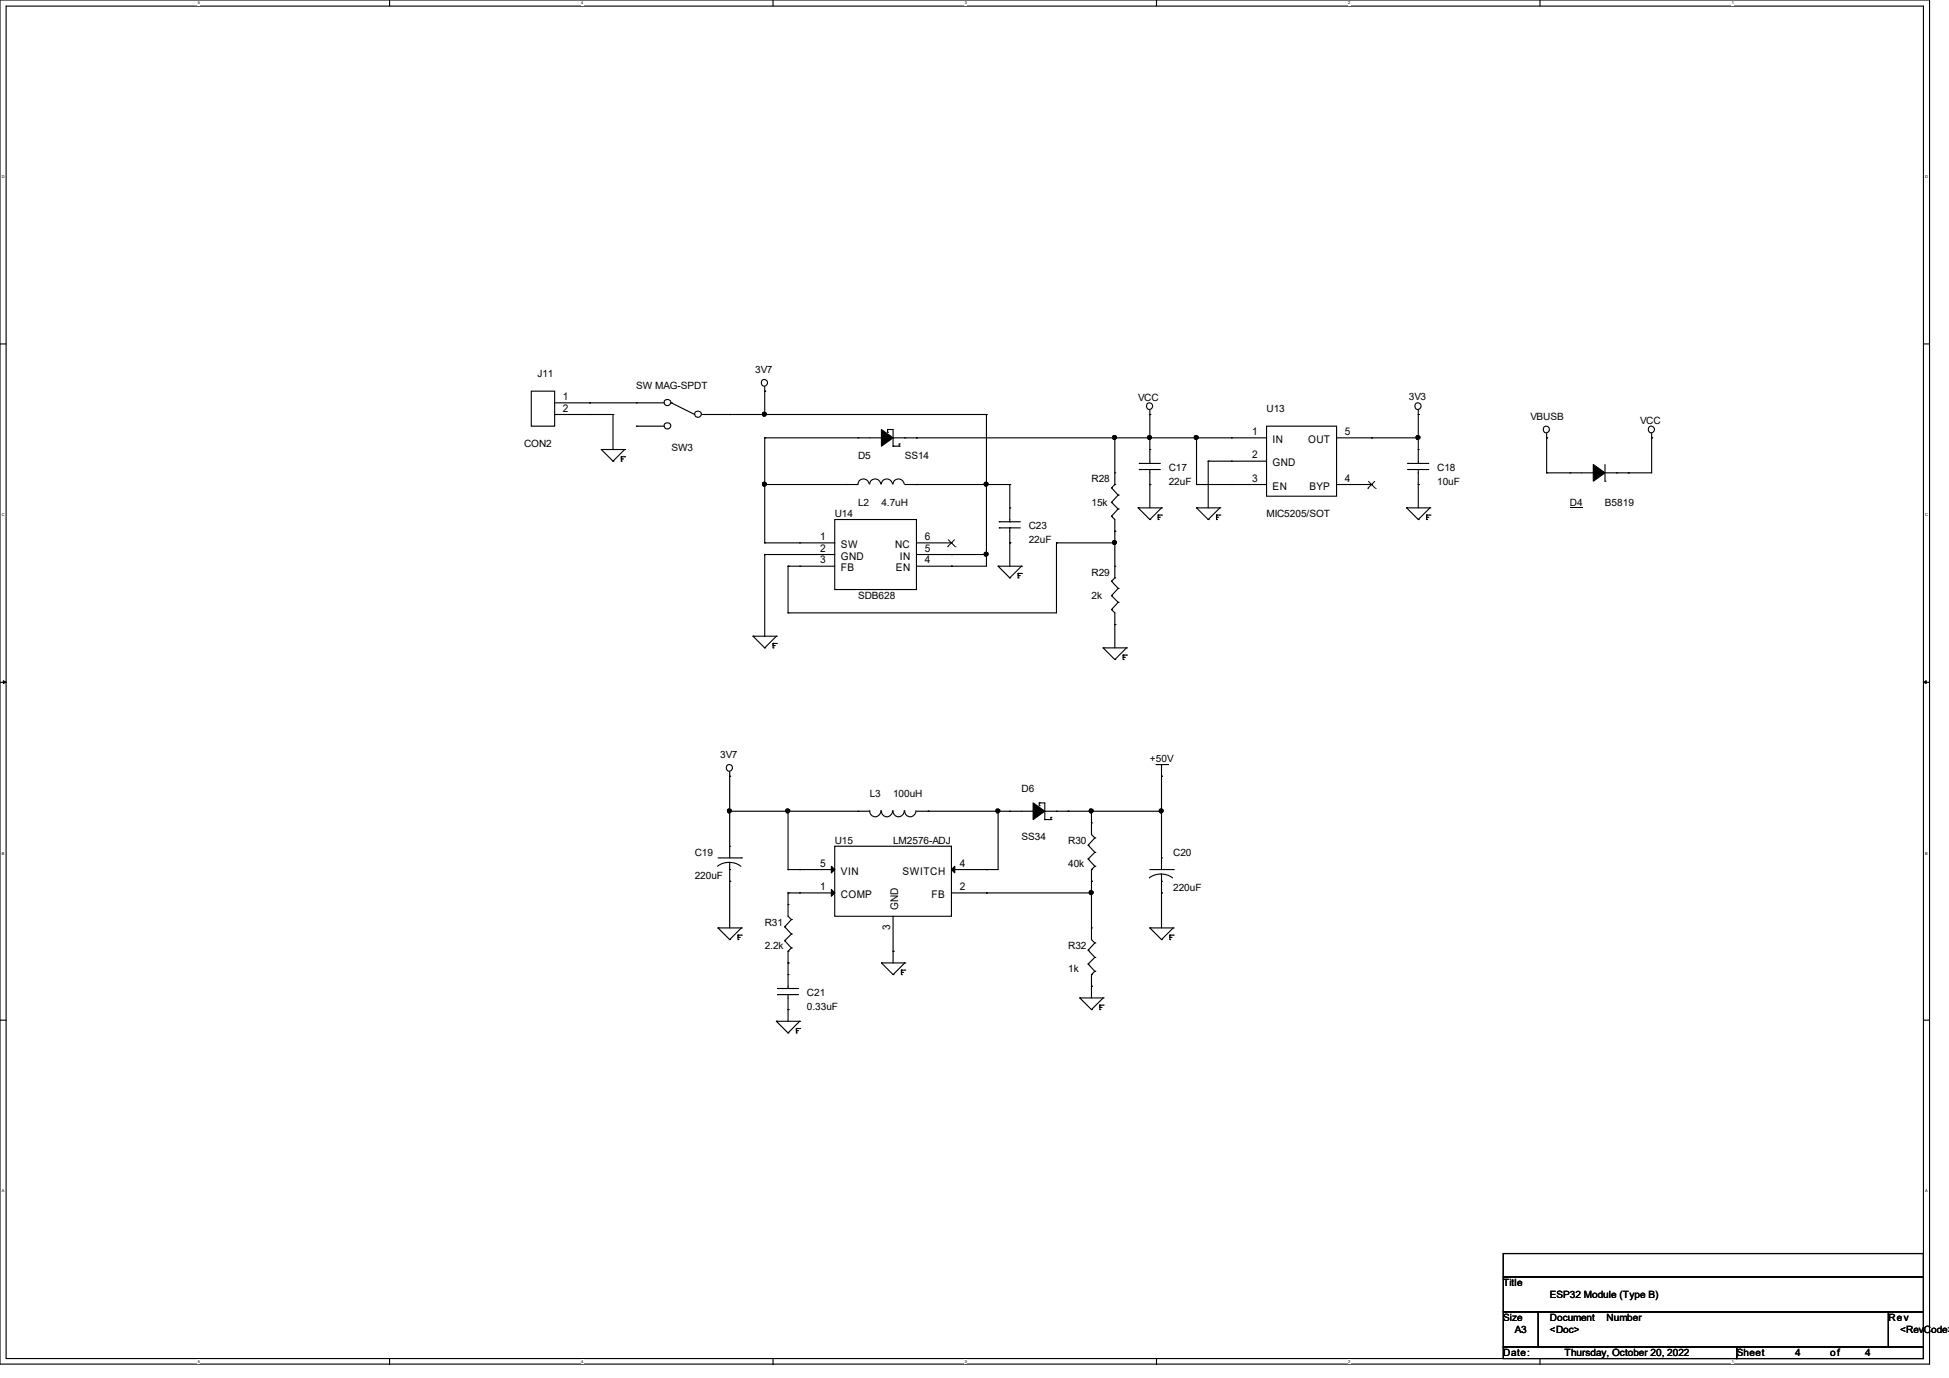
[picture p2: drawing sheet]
<svg xmlns="http://www.w3.org/2000/svg" width="297mm" height="210mm" viewBox="0 0 297 210" stroke-linecap="round" stroke-linejoin="round" font-family="sans-serif">
<path d="M0 0h294v207.9h-294zM.9 .9h292.1v206.1h-292.1z" fill="none" stroke="#000" stroke-width=".17"/>
<g fill="#fff">
<path d="M30.1 .2h.4v.6h-.4z"/>
<path d="M30.1 207.2h.4v.7h-.4z"/>
</g>
<path d="M59.4 0v.9M59.4 207v.9" fill="none" stroke="#000" stroke-width=".17"/>
<g fill="#fff">
<path d="M88.6 .2h.3v.6h-.3z"/>
<path d="M88.6 207.2h.3v.7h-.3z"/>
</g>
<path d="M117.8 0v.9M117.8 207v.9" fill="none" stroke="#000" stroke-width=".17"/>
<g fill="#fff">
<path d="M147 .2h.3v.6h-.3z"/>
<path d="M147 207.2h.3v.7h-.3z"/>
</g>
<path d="M176.2 0v.9M176.2 207v.9" fill="none" stroke="#000" stroke-width=".17"/>
<g fill="#fff">
<path d="M205.4 .2h.3v.6h-.3z"/>
<path d="M205.4 207.2h.3v.7h-.3z"/>
</g>
<path d="M234.6 0v.9M234.6 207v.9" fill="none" stroke="#000" stroke-width=".17"/>
<g fill="#fff">
<path d="M263.8 .2h.4v.6h-.4z"/>
<path d="M263.8 207.2h.4v.7h-.4z"/>
<path d="M.3 26.7h.4v.6h-.4z"/>
<path d="M293.3 26.7h.4v.6h-.4z"/>
<path d="M.3 78.1h.4v.7h-.4z"/>
<path d="M293.3 78.1h.4v.7h-.4z"/>
</g>
<path d="M0 52.4h.9M293 52.4h1" fill="none" stroke="#000" stroke-width=".17"/>
<g fill="#fff">
<path d="M.3 129.7h.4v.7h-.4z"/>
<path d="M293.3 129.7h.4v.7h-.4z"/>
</g>
<path d="M0 104h.9M293 104h1" fill="none" stroke="#000" stroke-width=".17"/>
<path d="M.5 103.7l.4 .3-.4 .1zM293 104l.5-.3v.4z" fill="#000" stroke="#000" stroke-width=".15"/>
<g fill="#fff">
<path d="M.3 181.2h.4v.7h-.4z"/>
<path d="M293.3 181.2h.4v.7h-.4z"/>
</g>
<g fill="none" stroke="#000" stroke-width=".17">
<path d="M116.5 59.6h.1M116.5 58.9v4.3M89.8 61.4h.1M89.8 63.2h3.6M89.8 61.4h7.1M91.6 68.5h.1M91.6 68.5h3.6M91.6 68.5l1.8 1.8M93.4 63.2h.1M93.4 68.5h.1M93.4 70.3h.1M93.4 63.2v5.3"/>
<path d="M94.7 69.6h.1M94.7 70.3h.1M94.7 69.9h.1M94.7 69.6h.5M94.7 69.6v.7M94.7 69.9h.3M95.2 68.5h.1M95.2 69.6h.1M95.2 68.5l-1.8 1.8M102.3 61.4h.1M102.3 61.4l3.5 1.8M111.2 63.2h.1"/>
<path d="M111.2 63.2h39.1M116.5 73.8h.1M116.5 66.7h.1M116.5 63.2h.1M116.5 66.7v16M116.5 73.8h12.4M116.5 66.7h14.2M139.6 73.8h.1M139.6 66.7h.1M139.6 73.8h14.2M139.6 66.7h48M150.3 73.8h.1"/>
<path d="M150.3 63.2h.1M150.3 63.2v23.1h-5.4M152.2 79.5h.1M152.2 79.5h3.2M153.8 73.8h.1M153.8 79.5h.1M153.8 77.4h.1M153.8 73.8v5.7M169.3 78.7h.1M169.3 76.5h.1M169.3 74.3h.1M169.3 78.7l.5 .5v8.9"/>
<path d="M169.3 76.5l1 1.1M169.3 74.3l1 1.1M169.8 66.7h.1M169.8 73.8h.1M169.8 72.1h.1M169.8 66.7v7.1M169.8 73.8l-.5 .5M170.3 77.6h.1M170.3 75.4h.1M170.3 77.6l-1 1.1M170.3 75.4l-1 1.1M173.4 77.4h.1"/>
<path d="M173.4 77.4h3.6M173.4 77.4l1.8 1.8M175.2 73.8h.1M175.2 66.7h.1M175.2 63.2h.1M175.2 79.2h.1M175.2 62.5v6M175.2 73.8v3.6M176.4 78.5h.1M176.4 79.2h.1M176.4 78.8h.1M176.4 78.5h.6"/>
<path d="M176.4 78.5v.7M176.4 78.8h.4M177 77.4h.1M177 78.5h.1M177 77.4l-1.8 1.8M182.3 66.7h.1M182.3 73.8h.1M182.3 77.4h.1M182.3 73.8h5.3M182.3 66.7v7.1M182.3 77.4h3.5M182.3 77.4l1.8 1.8"/>
<path d="M184.1 70.3h.1M184.1 79.2h.1M184.1 70.3v7.1M184.1 70.3h3.5M185.3 78.5h.1M185.3 79.2h.1M185.3 78.8h.1M185.3 78.5h.5M185.3 78.8h.4M185.3 78.5v.7M185.8 77.4h.1M185.8 78.5h.1"/>
<path d="M185.8 77.4l-1.7 1.8M209 66.7h.1M209 66.7h7.1M214.3 77.4h.1M214.3 77.4h3.5M214.3 77.4l1.8 1.8M214.5 71.5h.1M214.5 70.6h.1M214.5 71.5h3.2M214.5 70.6h3.2M216.1 63.2h.1M216.1 73.8h.1"/>
<path d="M216.1 66.7h.1M216.1 79.2h.1M216.1 70.6h.1M216.1 71.5h.1M216.1 68.5h.1M216.1 62.5v8.1M216.1 71.5v5.9M217.3 78.5h.1M217.3 79.2h.1M217.3 78.8h.1M217.3 78.5h.5M217.3 78.8h.4"/>
<path d="M217.3 78.5v.7M217.8 77.4h.1M217.8 78.5h.1M217.8 77.4l-1.7 1.8M235.6 66.7h.1M235.6 72.1h.1M235.6 66v6.1M235.6 72.1h3.6M248.1 72.1h.1M251.6 66.7h.1M251.6 66v6.1h-3.5M114.7 96.9h.1"/>
<path d="M114.7 96.9h3.6M114.7 96.9l1.8 1.8M116.5 82.7h.1M116.5 84.5h.1M116.5 98.7h.1M116.5 84.5v12.4M116.5 82.7h5.3M116.5 84.5h5.3M117.8 98h.1M117.8 98.7h.1M117.8 98.4h.1M117.8 98h.5"/>
<path d="M117.8 98v.7M117.8 98.4h.3M118.3 96.9h.1M118.3 98h.1M118.3 96.9l-1.8 1.8M120.1 93.4h.1M120.1 86.3h.1M120.1 86.3v7.1M120.1 86.3h1.7M144.9 84.5h.1M144.9 86.3h.1M144.9 84.5h5.4"/>
<path d="M150.3 84.5h.1M152.1 86.3h.1M152.1 86.3h3.5M152.1 86.3l1.7 1.8M152.2 80.4h.1M152.2 80.4h3.2M153.8 82.7h.1M153.8 88.1h.1M153.8 80.4h.1M153.8 80.4v5.9M155.1 87.4h.1M155.1 88.1h.1"/>
<path d="M155.1 87.7h.1M155.1 87.4h.5M155.1 87.4v.7M155.1 87.7h.3M155.6 86.3h.1M155.6 87.4h.1M155.6 86.3l-1.8 1.8M161 82.7h.1M161 82.7h8.8M161 82.7v10.7h-40.9M168.1 98.7h.1M168.1 98.7h3.5"/>
<path d="M168.1 98.7l1.7 1.8M169.3 92.9h.1M169.3 90.8h.1M169.3 88.6h.1M169.3 92.9l.5 .5v5.3M169.3 90.8l1 1M169.3 88.6l1 1.1M169.8 95.2h.1M169.8 82.7h.1M169.8 80.9h.1M169.8 88.1h.1M169.8 86.3h.1"/>
<path d="M169.8 88.1l-.5 .5M170.3 91.8h.1M170.3 89.7h.1M170.3 91.8l-1 1.1M170.3 89.7l-1 1.1M171.1 99.8h.1M171.1 99.8h.5M171.1 99.8v.7M171.6 98.7h.1M171.6 99.8h.1M171.6 98.7l-1.8 1.8M111.2 118.3h.1"/>
<path d="M111.2 117.6v13.1M169.8 100.5h.1M171.1 100.5h.1M171.1 100.2h.1M171.1 100.2h.3M176.1 116.5h1.8M177 118.3h.1M177 116.5v16M177.9 116.5h.1M109.3 132a2.96 2.96 0 0 1 3.6 0M109.4 130.7h3.5M111.2 123.6h.1"/>
<path d="M111.2 134.3h.1M111.2 132.5h.1M111.2 128.9h.1M111.2 131.4v10M111.2 123.6h21.3M112.9 130.7h.1M120.1 136.1h.1M120.1 132.5h.1M120.1 123.6h.1M120.1 123.6v8.9M120.1 136.1v1.7M120.1 136.1h7.1"/>
<path d="M120.1 132.5h7.1M121.8 136.1h.1M121.8 132.5h.1M127.2 128.9h17.7v10.7h-17.7zM130.7 123.6h.1M132.5 123.5a.85 .85 0 0 0 .9 1 .85 .85 0 0 0 .8-1M134.3 123.5a.85 .85 0 0 0 .8 1 .85 .85 0 0 0 .9-1M136.1 123.5a.85 .85 0 0 0 .8 1 .85 .85 0 0 0 .9-1M136.1 139.6v7.1M137.8 123.5a.85 .85 0 0 0 .9 1 .85 .85 0 0 0 .8-1M139.6 123.6h17.8M141.4 123.6h.1"/>
<path d="M144.9 136.1h21.4M150.3 136.1h.1M150.3 132.5h.1M152.1 123.6h.1M152.1 123.6v8.9h-7.2M153.8 123.6h.1M157.4 123.6h.1M158.3 122.3h.1M158.3 122.8h.1M158.3 122.3h.9v2.6M158.3 122.3v.5M159.2 124.9h.1"/>
<path d="M159.2 123.6h17.8M159.2 124.9h.9M160.1 124.9h.1M160.1 124.5h.1M160.1 124.5v.4M161 123.6h.1M162.7 123.6h.1M166.3 134.3h.1M166.3 123.6h.1M166.3 136.1h.1M166.3 123.6v1.8M166.3 134.3v7.1"/>
<path d="M175.1 133.8a2.96 2.96 0 0 1 3.5 0M175.2 132.5h3.5M177 136.1h.1M177 123.6h.1M177 134.3h.1M177 130.7h.1M177 133.2v8.2M178.7 132.5h.1M0 155.4h.9M109.4 141.4h.1M109.4 141.4h3.5M109.4 141.4l1.8 1.8"/>
<path d="M111.2 143.2h.1M112.4 142.5h.1M112.4 143.2h.1M112.4 142.8h.1M112.4 142.5h.5M112.4 142.8h.4M112.4 142.5v.7M112.9 141.4h.1M112.9 142.5h.1M112.9 141.4l-1.7 1.8M118.3 155.6h.1M118.3 155.6h3.5"/>
<path d="M118.3 155.6l1.8 1.8M118.4 151.6h.1M118.4 150.6h.1M118.4 151.6h3.3M118.4 150.6h3.3M120.1 153.8h.1M120.1 146.7h.1M120.1 157.4h.1M120.1 150.6h.1M120.1 151.6h.1M120.1 148.5h.1M120.1 146.7v3.9"/>
<path d="M120.1 151.6v4M121.3 156.7h.1M121.3 157.4h.1M121.3 157.1h.1M121.3 156.7h.5M121.3 156.7v.7M121.3 157.1h.4M121.8 155.6h.1M121.8 156.7h.1M121.8 155.6l-1.7 1.8M134.3 146.7h.1M134.3 146.7h3.5"/>
<path d="M134.3 146.7l1.8 1.8M136.1 144.9h.1M136.1 148.5h.1M137.3 147.8h.1M137.3 148.5h.1M137.3 148.2h.1M137.3 147.8h.5M137.3 147.8v.7M137.3 148.2h.4M137.8 146.7h.1M137.8 147.8h.1M137.8 146.7l-1.7 1.8"/>
<path d="M164.5 152.1h.1M164.5 152.1h3.6M164.5 152.1l1.8 1.7M166.3 150.3h.1M166.3 153.8h.1M166.3 150.3v1.8M167.6 153.2h.1M167.6 153.8h.1M167.6 153.5h.1M167.6 153.2h.5M167.6 153.2v.6M167.6 153.5h.3"/>
<path d="M168.1 152.1h.1M168.1 153.2h.1M168.1 152.1l-1.8 1.7M175.2 141.4h.1M175.2 141.4h3.5M175.2 141.4l1.8 1.8M177 143.2h.1M178.2 142.5h.1M178.2 143.2h.1M178.2 142.8h.1M178.2 142.5h.5M178.2 142.5v.7"/>
<path d="M178.2 142.8h.4M178.7 141.4h.1M178.7 142.5h.1M178.7 141.4l-1.7 1.8M293 155.4h1M229 191h64v3.6h-64zM229 194.6h64v5.3h-64zM229 199.9h5.4v5.3h-5.4zM234.4 199.9h53.3v5.3h-53.3zM287.7 199.9h5.3v5.3h-5.3zM229 205.2h35.6v1.8h-35.6zM264.6 205.2h28.4v1.8h-28.4z"/>
<circle cx="116.4" cy="58.3" r=".5"/>
<circle cx="175.1" cy="61.9" r=".5"/>
<circle cx="216" cy="61.9" r=".5"/>
<circle cx="235.6" cy="65.4" r=".5"/>
<circle cx="251.6" cy="65.4" r=".5"/>
<circle cx="111.1" cy="117" r=".5"/>
</g>
<g fill="#000" stroke="#000" stroke-width=".17">
<path d="M126.7 135.6l.5 .5-.5 .5zM126.7 132l.5 .5-.5 .5zM144.9 132.5l.6-.5v1zM157.4 122.3l1.8 1.3-1.8 1.3z"/>
<circle cx="116.4" cy="73.8" r=".31"/>
<circle cx="116.4" cy="63.1" r=".31"/>
<circle cx="150.2" cy="73.8" r=".31"/>
<circle cx="169.8" cy="66.7" r=".31"/>
<circle cx="175.1" cy="66.7" r=".31"/>
<circle cx="182.2" cy="66.7" r=".31"/>
<circle cx="216" cy="66.7" r=".31"/>
<circle cx="150.2" cy="84.4" r=".31"/>
<circle cx="169.8" cy="82.7" r=".31"/>
<circle cx="111.1" cy="123.6" r=".31"/>
<circle cx="120" cy="123.6" r=".31"/>
<circle cx="152" cy="123.6" r=".31"/>
<circle cx="166.2" cy="123.6" r=".31"/>
<circle cx="166.2" cy="136" r=".31"/>
<circle cx="176.9" cy="123.6" r=".31"/>
</g>
<circle cx="106.4" cy="63.1" r=".5" fill="#fff" stroke="#000" stroke-width=".17"/>
<path d="M106.9 63.2h4.3M111.2 63.2h.1" fill="none" stroke="#000" stroke-width=".17"/>
<circle cx="101.7" cy="61.3" r=".5" fill="#fff" stroke="#000" stroke-width=".17"/>
<path d="M96.9 61.4h.1M96.9 61.4h4.3" fill="none" stroke="#000" stroke-width=".17"/>
<circle cx="101.7" cy="64.9" r=".5" fill="#fff" stroke="#000" stroke-width=".17"/>
<g fill="none" stroke="#000" stroke-width=".17">
<path d="M80.9 59.6h3.6v5.3h-3.6zM84.5 61.4h5.3M84.5 63.2h5.3M89.8 61.4h.1M89.8 63.2h.1M96.9 64.9h.1M96.9 64.9h4.3M127.2 79.2h12.4v10.6h-12.4zM128.9 73.8h.1M128.9 73.8h1.8M130.7 73.7a.85 .85 0 0 1 .9-.7 .85 .85 0 0 1 .8 .7M130.7 66.7h.1"/>
<path d="M130.7 66.7h3.6M132.5 73.7a.85 .85 0 0 1 .9-.7 .85 .85 0 0 1 .8 .7M134.3 73.7a.85 .85 0 0 1 .8-.7 .85 .85 0 0 1 .9 .7M134.3 66.7h.1M135.2 65.4h.1M135.2 65.9h.1M135.2 65.4h.9v2.6M135.2 65.4v.5M136.1 73.7a.85 .85 0 0 1 .8-.7 .85 .85 0 0 1 .9 .7M136.1 68h.1M136.1 66.7h3.5M136.1 68h.9"/>
<path d="M137 68h.1M137 67.6h.1M137 67.6v.4M137.8 66.7h.1M137.8 73.8h1.8M139.6 73.8h.1M139.6 66.7h.1M173.6 71.5h.1M173.6 70.6h.1M173.6 71.5h3.2M173.6 70.6h3.2M175.2 70.6h.1"/>
<path d="M175.2 71.5h.1M175.2 68.5h.1M175.2 73.8h.1M175.2 68.5v2.1M175.2 71.5v2.3M187.6 66.7h.1M187.6 70.3h.1M187.6 73.8h.1M187.6 66.7h5.4M187.6 70.3h5.4M187.6 73.8h5.4M193 64.9h10.6v10.7h-10.6z"/>
<path d="M203.6 66.7h5.4M203.6 73.8h5.4M209 73.8h.1M209 66.7h.1M239.2 72.1h.1M239.2 72.1h3.5M242.7 72.1h.1M244.5 73.3h.1M244.5 70.8v2.5M244.5 72.1h3.6M246.3 72.1h.1M248.1 72.1h.1"/>
<path d="M121.8 82.7h.1M121.8 84.5h.1M121.8 86.3h.1M121.8 82.7h5.4M121.8 84.5h5.4M121.8 86.3h5.4M139.6 82.7h5.3M139.6 84.5h5.3M139.6 86.3h5.3M144.9 86.3h.1M144.9 84.5h.1M144.9 82.7h.1"/>
<path d="M120.1 137.8h.1M120.1 137.8v1.8l.5 .5M165.8 128.8h.1M165.8 130.9h.1M165.8 128.8l1 1.1M165.8 130.9l1 1.1M166.3 132.5h.1M166.3 125.4h.1M166.3 134.3h.1M166.3 125.4v1.8l.5 .5M166.3 132.5v1.8M166.8 127.7h.1"/>
<path d="M166.8 129.9h.1M166.8 132h.1M166.8 127.7l-1 1.1M166.8 129.9l-1 1M166.8 132l-.5 .5M119.5 141.2h.1M119.5 143.3h.1M119.5 141.2l1.1 1.1M119.5 143.3l1.1 1.1M120.1 144.9h.1M120.1 146.7h.1M120.1 144.9v1.8"/>
<path d="M120.6 140.1h.1M120.6 142.3h.1M120.6 144.4h.1M120.6 140.1l-1.1 1.1M120.6 142.3l-1.1 1M120.6 144.4l-.5 .5M165.8 144.8h.1M165.8 146.9h.1M165.8 144.8l1 1.1M165.8 146.9l1 1.1M166.3 148.5h.1M166.3 141.4h.1"/>
<path d="M166.3 150.3h.1M166.3 141.4v1.8l.5 .5M166.3 148.5v1.8M166.8 143.7h.1M166.8 145.9h.1M166.8 148h.1M166.8 143.7l-1 1.1M166.8 145.9l-1 1M166.8 148l-.5 .5"/>
</g>
<path d="M208.4 74.4h.1M208.4 73.3l1.1 1.1M209.5 73.3l-1.1 1.1M209.5 74.4h.1M144.4 83.3h.1M144.4 82.2l1.1 1.1M145.5 82.2l-1.1 1.1M145.5 83.3h.1" fill="none" stroke="#000" stroke-width=".15"/>
<g fill="#000" stroke="#000" stroke-width=".17">
<path d="M134.3 65.4l1.8 1.3-1.8 1.3zM242.7 70.8l1.8 1.3-1.8 1.2z"/>
<circle cx="116.4" cy="73.8" r=".31"/>
<circle cx="116.4" cy="63.1" r=".31"/>
<circle cx="150.2" cy="73.8" r=".31"/>
<circle cx="169.8" cy="66.7" r=".31"/>
<circle cx="175.1" cy="66.7" r=".31"/>
<circle cx="182.2" cy="66.7" r=".31"/>
<circle cx="216" cy="66.7" r=".31"/>
<circle cx="150.2" cy="84.4" r=".31"/>
<circle cx="169.8" cy="82.7" r=".31"/>
<circle cx="111.1" cy="123.6" r=".31"/>
<circle cx="120" cy="123.6" r=".31"/>
<circle cx="152" cy="123.6" r=".31"/>
<circle cx="166.2" cy="123.6" r=".31"/>
<circle cx="166.2" cy="136" r=".31"/>
<circle cx="176.9" cy="123.6" r=".31"/>
</g>
<path d="M239.2 77.2h1.9v.1h-1.9z" fill="#000"/>
<g font-size="1.6">
<text x="85.8" y="61">1</text>
<text x="85.8" y="62.7">2</text>
<text x="190.8" y="66.3">1</text>
<text x="190.8" y="69.9">2</text>
<text x="193.9" y="67.5">IN</text>
<text x="193.9" y="71">GND</text>
<text x="199.3" y="67.5">OUT</text>
<text x="204.9" y="66.3">5</text>
<text x="190.8" y="73.4">3</text>
<text x="193.9" y="74.6">EN</text>
<text x="199.5" y="74.6">BYP</text>
<text x="204.9" y="73.4">4</text>
<text x="125" y="82.3">1</text>
<text x="128.1" y="83.5">SW</text>
<text x="136.4" y="83.5">NC</text>
<text x="140.9" y="82.3">6</text>
<text x="125" y="84.1">2</text>
<text x="125" y="85.9">3</text>
<text x="128.1" y="85.3">GND</text>
<text x="128.1" y="87">FB</text>
<text x="136.5" y="87">EN</text>
<text x="137.1" y="85.3">IN</text>
<text x="140.9" y="84.1">5</text>
<text x="140.9" y="85.9">4</text>
<text x="125" y="135.6">1</text>
<text x="125" y="132.1">5</text>
<text x="128.1" y="136.8">COMP</text>
<text x="128.1" y="133.3">VIN</text>
<text x="137.5" y="133.3">SWITCH</text>
<text x="141.9" y="136.8">FB</text>
<text x="146.2" y="135.6">2</text>
<text x="146.2" y="132.1">4</text>
<text x="135.6" y="141.7" transform="rotate(-90 135.6 141.7)">3</text>
<text x="136.8" y="138.7" transform="rotate(-90 136.8 138.7)">GND</text>
</g>
<g font-size="1.5">
<text x="81.9" y="57.5">J11</text>
<text x="96.9" y="59.3">SW MAG-SPDT</text>
<text x="115.1" y="56.8">3V7</text>
<text x="173.4" y="61">VCC</text>
<text x="193" y="62.8">U13</text>
<text x="214.6" y="60.9">3V3</text>
<text x="233.2" y="63.9">VBUSB</text>
<text x="249.9" y="64.6">VCC</text>
<text x="79.8" y="68.2">CON2</text>
<text x="102.3" y="68.7">SW3</text>
<text x="130.7" y="69.9">D5</text>
<text x="137.8" y="69.9">SS14</text>
<text x="178.1" y="71.7">C17</text>
<text x="218.9" y="71.7">C18</text>
<text x="130.7" y="77">L2</text>
<text x="134.3" y="77">4.7uH</text>
<text x="166.3" y="73.5">R28</text>
<text x="166.3" y="77">15k</text>
<text x="178.1" y="73.8">22uF</text>
<text x="218.9" y="73.8">10uF</text>
<text x="239.2" y="77">D4</text>
<text x="244.5" y="77">B5819</text>
<text x="127.2" y="78.8">U14</text>
<text x="156.7" y="80.6">C23</text>
<text x="156.7" y="82.7">22uF</text>
<text x="193" y="78.8">MIC5205/SOT</text>
<text x="166.3" y="87.7">R29</text>
<text x="130.7" y="91.3">SDB628</text>
<text x="166.3" y="91.3">2k</text>
<text x="109.7" y="115.5">3V7</text>
<text x="175.2" y="116.2">+50V</text>
<text x="132.5" y="121.5">L3</text>
<text x="136.1" y="121.5">100uH</text>
<text x="155.6" y="120.7">D6</text>
<text x="105.8" y="130.4">C19</text>
<text x="127.2" y="128.6">U15</text>
<text x="136.1" y="128.6">LM2576-ADJ</text>
<text x="155.6" y="127.9">SS34</text>
<text x="162.7" y="128.6">R30</text>
<text x="178.7" y="130.4">C20</text>
<text x="105.8" y="133.9">220uF</text>
<text x="162.7" y="132.2">40k</text>
<text x="178.7" y="135.7">220uF</text>
<text x="116.5" y="141.1">R31</text>
<text x="116.5" y="144.6">2.2k</text>
<text x="162.7" y="144.6">R32</text>
<text x="162.7" y="148.2">1k</text>
<text x="122.9" y="151.7">C21</text>
<text x="122.9" y="153.8">0.33uF</text>
<text x="229" y="196">Title</text>
<text x="236.1" y="197.8">ESP32 Module (Type B)</text>
<text x="229" y="201.3">Size</text>
<text x="230.8" y="203.1">A3</text>
<text x="236.1" y="201.3">Document</text>
<text x="236.1" y="203.1">&lt;Doc&gt;</text>
<text x="244.8" y="201.3">Number</text>
<text x="287.7" y="201.3">Rev</text>
<text x="289.5" y="203.1">&lt;Rev</text>
<text x="293.1" y="203.1">C</text>
<text x="294.2" y="203.1">ode&gt;</text>
<text x="229" y="206.7">Date:</text>
<text x="238.3" y="206.7">Thursday, October 20, 2022</text>
<text x="264.6" y="206.7">Sheet</text>
<text x="273.5" y="206.7">4</text>
<text x="278.8" y="206.7">of</text>
<text x="284.1" y="206.7">4</text>
</g>
<g font-size=".6">
<text x="30.1" y=".7">5</text>
<text x="88.6" y=".7">4</text>
<text x="147" y=".7">3</text>
<text x="205.4" y=".7">2</text>
<text x="263.8" y=".7">1</text>
<text x=".3" y="27.2">D</text>
<text x="293.3" y="27.2">D</text>
<text x=".3" y="78.7">C</text>
<text x="293.3" y="78.7">C</text>
<text x=".3" y="130.2">B</text>
<text x="293.3" y="130.2">B</text>
<text x=".3" y="181.7">A</text>
<text x="293.3" y="181.7">A</text>
<text x="30.1" y="207.7">5</text>
<text x="88.6" y="207.7">4</text>
<text x="147" y="207.7">3</text>
<text x="205.4" y="207.7">2</text>
<text x="263.8" y="207.7">1</text>
</g>
</svg>
